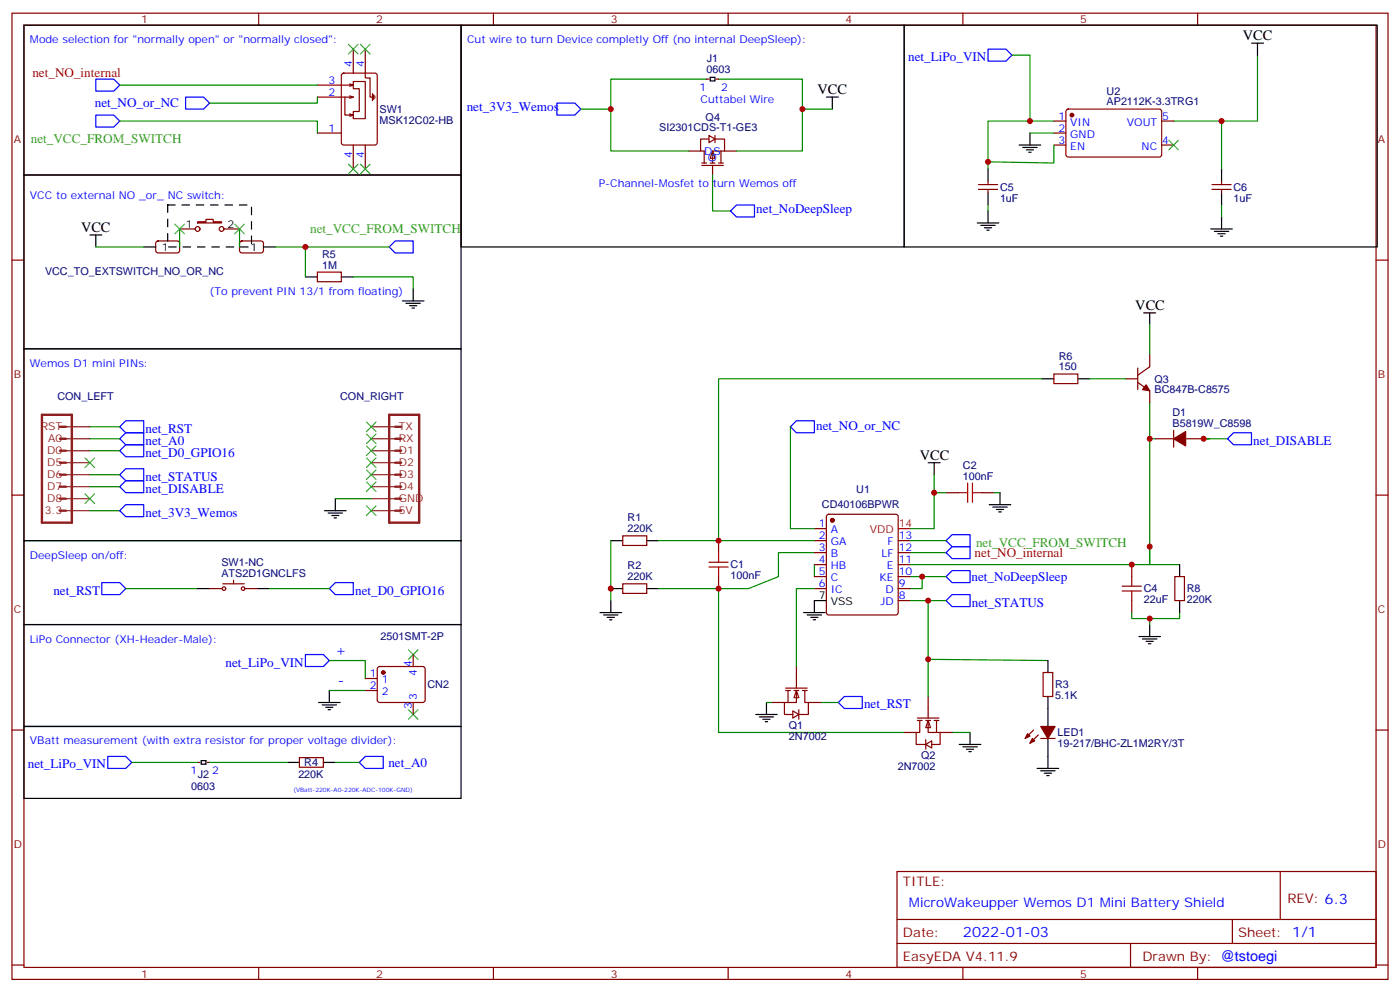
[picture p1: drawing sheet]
<svg xmlns="http://www.w3.org/2000/svg" width="412mm" height="292mm" viewBox="0 0 412 292" stroke-linecap="round" stroke-linejoin="round" font-family="sans-serif">
<g fill="none" stroke="#870000" stroke-width=".35">
<path d="M3.5 3.9h405.4v284.3h-405.4zM7.1 7.4h398.2v277.3h-398.2zM76.2 3.9v3.5M145.3 3.9v3.5M214.5 3.9v3.5M283.6 3.9v3.5M352.8 3.9v3.5M3.5 76.6h3.6M46.1 71.1l.5-.2 5.9 .1 .4 .6v2.4l-.7 .4h-5.9l-.4-.7v-2.1zM70.8 71.1l.5-.2 5.9 .1 .4 .6-.1 2.4-.6 .4h-5.9l-.4-.7v-2.1zM405.3 76.6h3.6M340.4 129.1h5.3"/>
<path d="M345.7 126.6v5M349.2 129.1h5.3M3.5 145.7h3.6M183.4 157.7h7.1v2.8h-7.1zM239.9 155.6h3.5M239.9 159.1h3.5M243.7 151.5l.4-.2h19.8l.5 .2 .2 .5v28.3l-.3 .5-.4 .2h-19.8l-.5-.3-.2-.4v-28.3zM264.6 159.1h3.5M278.7 145h3.5M289.3 145h3.5M405.3 145.7h3.6M61.7 173.2h3.6"/>
<path d="M65.6 171.8h6.4M68.8 170.7v1.1M72.3 173.2h3.5M183.4 171.8h7.1v2.8h-7.1zM239.9 162.6h3.5M239.9 166.2h3.5M239.9 169.7h3.5M239.9 173.2h3.5M264.6 162.6h3.5M264.6 166.2h3.5M264.6 169.7h3.5M264.6 173.2h3.5"/>
<path d="M264.6 176.7h3.5M333.4 166.2v3.5M333.4 176.7v3.6M346.1 169.7h2.8v7h-2.8zM3.5 214.8h3.6M405.3 214.8h3.6M264.2 256.5h141.1v28.2h-141.1zM377.1 256.5v14.1M264.2 270.6h141.1M264.2 277.6h141.1M333 277.6v7.1M363 270.6v7"/>
<path d="M3.5 284h3.6M76.2 284.7v3.5M145.3 284.7v3.5M214.5 284.7v3.5M283.6 284.7v3.5M352.8 284.7v3.5M405.3 284h3.6"/>
<circle cx="66" cy="173.2" r=".53"/>
<circle cx="71.6" cy="173.2" r=".53"/>
</g>
<g fill="none" stroke="#008700" stroke-width=".35">
<path d="M28.2 72.7h14.1M81.1 72.7h33.6M338.7 95.6v8.8M338.7 118.5v47.7h8.8M26.5 125.6h8.8M26.5 132.6h8.8M26.5 139.7h8.8M232.8 125.6v30h7.1M338.7 129.1h1.7M356.3 129.1h-1.8h7.1M26.5 150.3h8.8M26.5 143.2h8.8"/>
<path d="M98.8 146.8h10.6M179.9 159.1v17.6M268.1 159.1h10.6M37 173.2h21.2M79.4 173.2h17.6M194 173.2h17.7M211.7 173.2v42.3h54.6M239.9 162.6h-10.6v7.1l-8.8 3.5h-8.8M239.9 166.2v3.5M268.1 169.7h3.5v3.5h-3.5M268.1 162.6h10.6M268.1 176.7h10.6"/>
<path d="M338.7 160.9v5.3h-70.6M273.4 194l35.3 .4M333.4 180.3v1.7h14.1v-1.7M225.8 206.7h1.7M241.7 206.7h5.2M280.5 215.5h5.3"/>
</g>
<g fill="none" stroke="#000" stroke-width=".35">
<path d="M7.1 7.4h128.7v44.1h-128.7zM26.5 69.1h3.5M28.2 69.1v3.6M42.3 72.7h3.6M77.6 72.7h3.5M336.9 92.1h3.5M338.7 92.1v3.5M7.1 102.7h128.7v56.4h-128.7zM273.4 136.2h3.5M275.2 136.2v3.5M7.1 159.1h128.7v24.7h-128.7zM95.6 150.3h6.4"/>
<path d="M96.7 151h4.2M97.7 151.7h2.1M98.4 152.4h.7M98.8 146.8v3.5M179.9 159.1h3.5M190.5 159.1h3.5M291.4 148.5h6.3M292.5 149.2h4.2M293.5 149.9h2.1M294.2 150.6h.7M294.6 145v3.5M58.2 173.2h3.5"/>
<path d="M75.8 173.2h3.6M179.9 176.7v3.6M179.9 173.2h3.5M190.5 173.2h3.5M243.4 176.7h-3.5v3.6M347.5 166.2v3.5M347.5 176.7v3.6M7.1 183.8h128.7v30h-128.7zM176.7 180.3h6.4M177.8 181h4.2M178.9 181.7h2.1M179.6 182.4h.7"/>
<path d="M236.7 180.3h6.4M237.8 181h4.2M238.8 181.7h2.1M239.5 182.4h.7M335.5 187.3h6.3M336.5 188h4.3M337.6 188.7h2.1M338.3 189.4h.7M338.7 183.8v3.5M93.8 206.7h6.4M94.9 207.4h4.2M96 208.1h2.1"/>
<path d="M96.7 208.8h.7M97 203.2v3.5M222.6 210.3h6.4M223.7 211h4.2M224.7 211.7h2.1M225.4 212.4h.7M225.8 206.7v3.6M282.6 219.1h6.3M283.6 219.8h4.3M285.8 215.5v3.6M284.7 220.5h2.1M285.4 221.2h.7"/>
<path d="M305.5 226.1h6.4M306.6 226.8h4.2M307.6 227.5h2.1M308.3 228.2h.7M308.7 222.6v3.5"/>
</g>
<g fill="#870000" stroke="#870000" stroke-width=".35">
<path d="M345.7 129.1l3.5-2.1v4.2z"/>
<circle cx="245.2" cy="153.1" r=".53"/>
</g>
<path d="M264.6 155.6h3.5" fill="none" stroke="#f00" stroke-width=".35"/>
<g fill="none" stroke="#00f" stroke-width=".35">
<path d="M28.2 23.3h5.3l1.8 1.7-1.8 1.8h-5.3zM28.2 33.9h5.3l1.8 1.7-1.8 1.8h-5.3zM54.7 28.6h5.3l1.7 1.7-1.7 1.8h-5.3zM116.4 70.9h5.3v3.5h-5.3l-1.7-1.7zM37 123.8h5.3v3.6h-5.3l-1.7-1.8zM37 130.9h5.3v3.5h-5.3l-1.7-1.8zM37 137.9h5.3v3.6h-5.3l-1.7-1.8zM232.8 125.6l1.8-1.8h5.3v3.6h-5.3zM363.4 127.4h5.3v3.5h-5.3l-1.8-1.8zM37 141.5h5.3v3.5h-5.3l-1.7-1.8zM278.7 159.1l1.8-1.8h5.3v3.6h-5.3zM30 171.4h5.3l1.7 1.8-1.7 1.8h-5.3z"/>
<path d="M98.8 171.4h5.3v3.6h-5.3l-1.8-1.8zM278.7 162.6l1.8-1.7h5.3v3.5h-5.3zM278.7 176.7l1.8-1.7h5.3v3.5h-5.3zM248.7 205h5.3v3.5h-5.3l-1.8-1.8z"/>
</g>
<path d="M282.2 145h2.8M285 142.2v5.6M286.5 142.2v5.6M286.5 145h2.8M330.6 173.9h5.6M330.6 172.5h5.6M333.4 169.7v2.8M333.4 173.9v2.8" fill="none" stroke="#a10000" stroke-width=".35"/>
<g fill="none" stroke="#8c2424" stroke-width=".71">
<path d="M12.3 122.1h8.9v31.7h-8.9zM17.6 136.2h1.8M17.6 139.7h1.8M17.6 132.6h1.8M17.6 129.1h1.8M17.6 125.6h1.8M114.7 122.1h8.8v31.7h-8.8zM116.4 136.2h1.8M116.4 139.7h1.8M116.4 132.6h1.8M116.4 129.1h1.8M116.4 125.6h1.8"/>
<path d="M17.6 143.2h1.8M17.6 146.8h1.8M17.6 150.3h1.8M116.4 143.2h1.8M116.4 146.8h1.8M116.4 150.3h1.8"/>
</g>
<g fill="none" stroke="#8c2424" stroke-width=".35">
<path d="M19.4 139.7h7.1M19.4 136.2h7.1M19.4 132.6h7.1M19.4 129.1h7.1M19.4 125.6h7.1M109.4 139.7h7M109.4 136.2h7M109.4 132.6h7M109.4 129.1h7M109.4 125.6h7M19.4 150.3h7.1M19.4 146.8h7.1"/>
<path d="M19.4 143.2h7.1M109.4 150.3h7M109.4 146.8h7M109.4 143.2h7"/>
</g>
<g fill="none" stroke="#3c3" stroke-width=".35">
<path d="M25 134.8l2.9 2.8M27.9 134.8l-2.9 2.8M107.9 124.2l2.9 2.8M107.9 127.7l2.9 2.8M107.9 131.2l2.9 2.9M107.9 134.8l2.9 2.8M107.9 138.3l2.9 2.8M110.8 124.2l-2.9 2.8M110.8 127.7l-2.9 2.8M110.8 131.2l-2.9 2.9M110.8 134.8l-2.9 2.8M110.8 138.3l-2.9 2.8"/>
<path d="M25 145.3l2.9 2.9M27.9 145.3l-2.9 2.9M107.9 148.9l2.9 2.8M107.9 141.8l2.9 2.8M110.8 148.9l-2.9 2.8M110.8 141.8l-2.9 2.8"/>
</g>
<g fill="#fff" stroke="#870000" stroke-width=".35">
<path d="M234.6 203.2l.7 2.1h-1.4z"/>
<path d="M233.5 209.2l1.8 1.1-1.8 1z"/>
</g>
<path d="M234.6 196.1v6.4M227.5 206.7h3.6M231.4 202.5h6.4M231.4 203.2h1.4M232.1 203.2v3.5M233.9 203.2h1.4M234.6 203.2v3.5h-3.5v3.6h2.4M235.3 208.8v2.9M236.4 203.2h1.4M237.1 203.2v3.5h1v3.6h-2.8M238.1 206.7h3.6" fill="none" stroke="#870000" stroke-width=".35"/>
<g fill="#fff" stroke="#870000" stroke-width=".35">
<path d="M273.4 212l.7 2.1h-1.4z"/>
<path d="M272.7 219.1l1.8-1.1v2.1z"/>
</g>
<path d="M307.3 197.9h2.8v7.1h-2.8zM266.3 215.5h3.6M270.2 211.3h6.4M270.2 212h1.4M270.9 212v3.5h-1v3.6h2.8M272.7 217.7v2.8M272.7 212h1.4M273.4 212v3.5h3.5v3.6h-2.4M273.4 205v6.3M275.2 212h1.4M275.9 212v3.5M276.9 215.5h3.6" fill="none" stroke="#870000" stroke-width=".35"/>
<path d="M239.9 173.2h-5.3v22.9M271.6 169.7h7.1M273.4 176.7v28.3" fill="none" stroke="#008700" stroke-width=".35"/>
<path d="M243.4 28.6h3.5M245.2 28.6v3.5M308.7 194.4v3.5M308.7 205v3.5" fill="none" stroke="#000" stroke-width=".35"/>
<path d="M164 30.3h5.3l1.8 1.8-1.8 1.8h-5.3zM37 148.5h5.3v3.5h-5.3l-1.7-1.7zM278.7 169.7l1.8-1.8h5.3v3.5h-5.3z" fill="none" stroke="#00f" stroke-width=".35"/>
<path d="M209.9 44.4l.7 2.2h-1.4z" fill="#fff" stroke="#870000" stroke-width=".35"/>
<g fill="none" stroke="#870000" stroke-width=".35">
<path d="M104.1 14.5v7M107.6 14.5v8.4h1.4v5.7h.7M93.5 39.2h7M93.5 28.6h10.6M100.8 21.7l.4-.2h9.2l.7 .5v20l-.4 .6-9.5 .1-.6-.5-.1-20zM101.6 28.6v5.3h2.5l-1.1-.4M103 24.7l1.1 .3h-10.6M103 28.2l1.1 .4M104.1 24h3.5v10.9h-3.5v-2.1h1.7v-6.7h-1.7zM104.1 33.9l-1.1 .3M104.1 25l-1.1 .4M104.1 28.6l-1.1 .3"/>
<path d="M109.7 27.5v2.1M110.1 27.9v1.4M110.4 28.2v.7M208.1 23.3h.7M208.8 39.9l1.8 1-1.8 1.1zM210.6 39.9v2.1M211 23.3h.7M310.4 35.6h3.6M310.4 39.2h3.6M314.2 32.3l.5-.2 27.1 .1 .4 .6-.1 13-.6 .4-27.1-.1-.4-.6v-12.7zM342.2 35.6h3.5M104.1 42.7v7"/>
<path d="M107.6 42.7v7M202.8 44.4h3.6M206.7 48.7h6.4M206.7 48h1.4M208.8 40.9h-2.4v3.5h1v3.6M209.2 48h1.4M209.9 48.7v2.8M210.6 40.9h2.8v3.5M211.7 48h1.4M212.4 44.4v3.6M213.4 44.4h-3.5v3.6M213.4 44.4h3.6"/>
<path d="M288.2 55.7h5.7M288.2 54.3h5.7M291 53.3v1M291 55.7v1.1M310.4 42.7h3.6M342.2 42.7h3.5M357 55.7h5.7M357 54.3h5.7M359.8 53.3v1M359.8 55.7v1.1M52.9 67.4h4.6M58.2 65.3h2.5v-.7h2.1v.7h2.5v.3h-7.1z"/>
<path d="M66 67.4h4.6M93.5 80.1h7v2.8h-7zM310.4 110.1h7.1v2.8h-7.1zM331.6 111.5h3.5M335.1 112.5l3.6 2.5v3.5M335.1 108.3v6.4M338.7 104.4v3.5l-3.6 2.5M211.7 159.1v3.5M211.7 169.7v3.5M107.6 199.7h3.5M111.4 196.4l.4-.3h12.7l.5 .3 .2 .4v9.5l-.7 .4h-12.9l-.5-.7v-9.2zM121.7 192.6v3.5"/>
<path d="M107.6 203.2h3.5M121.7 206.7v3.6M304.4 214.8l-2.4 2.5M305.9 216.3l-2.5 2.4M306.6 217.3h4.2M58.2 224.4h.7M61 224.4h.7M88.2 223h7v2.8h-7z"/>
<circle cx="58.2" cy="67.4" r=".71"/>
<circle cx="65.3" cy="67.4" r=".71"/>
</g>
<g fill="none" stroke="#008700" stroke-width=".35">
<path d="M298.1 16.2h5.3v19.4M370.4 16.2v19.4h-24.7M35.3 35.6h58.2v3.6M35.3 25h58.2M93.5 28.6v1.7h-31.8M179.9 32.1v12.3h22.9M208.1 23.3h-28.2v8.8h-8.8M211.7 23.3h24.7v8.8h8.8M236.4 32.1v12.3h-19.4M303.4 39.2h7M310.4 35.6h-19.4v14.1M359.8 35.6v14.1"/>
<path d="M209.9 51.5v10.6h5.3M310.4 42.7v5.3l-19.4-.4M52.9 67.4v5.3M70.6 67.4v5.3M90 72.7v8.8M291 60.3v1.8M359.8 60.3v3.6M104.1 81.5h17.6v3.5M306.9 111.5h-95.2v47.6h-17.7M321 111.5h10.6M26.5 129.1h8.8M275.2 139.7v15.9h-7.1"/>
<path d="M211.7 159.1h28.2M275.2 145h3.5M292.8 145h1.8M97 194.4h10.6v5.3M338.7 182v1.8M97 203.2h10.6M38.8 224.4h19.4M61.7 224.4h23M98.8 224.4h7"/>
</g>
<path d="M291 14.5h5.3l1.8 1.7-1.8 1.8h-5.3zM215.2 62.1l1.8-1.8h5.2v3.6h-5.2zM37 127.4h5.3v3.5h-5.3l-1.7-1.8zM90 192.6h5.2l1.8 1.8-1.8 1.7h-5.2zM31.7 222.6h5.3l1.8 1.8-1.8 1.7h-5.3zM107.6 222.6h5.3v3.5h-5.3l-1.8-1.7z" fill="none" stroke="#00f" stroke-width=".35"/>
<g fill="none" stroke="#000" stroke-width=".35">
<path d="M135.8 7.4h130.5v65.3h-130.5zM266.3 7.4h139.4v65.3h-139.4zM368.7 12.7h3.5M370.4 12.7v3.5M209.2 22.8h1.4v1h-1.4zM303.4 39.2v3.5M7.1 51.5h128.7v51.2h-128.7zM291 49.7v3.6M291 56.8v3.5M300.2 42.7h6.4M301.3 43.4h4.2M302.3 44.1h2.1"/>
<path d="M303 44.8h.7M359.8 49.7v3.6M359.8 56.8v3.5M287.9 65.6h6.3M288.9 66.3h4.3M290 67h2.1M290.7 67.7h.7M291 62.1v3.5M356.7 67.4h6.3M357.7 68.1h4.2M358.8 68.8h2.1M359.5 69.5h.7"/>
<path d="M359.8 63.9v3.5M90 81.5h3.5M100.5 81.5h3.6M118.5 88.5h6.4M119.6 89.3h4.2M120.6 90h2.2M121.4 90.7h.7M121.7 85v3.5M306.9 111.5h3.5M317.5 111.5h3.5M7.1 213.8h128.7v21.1h-128.7zM308.7 208.5v5.3"/>
<path d="M308.7 217.3v5.3M59.3 223.8h1.4v1.1h-1.4zM84.7 224.4h3.5M95.2 224.4h3.6"/>
</g>
<g fill="none" stroke="#3c3" stroke-width=".35">
<path d="M102.7 13.1l2.8 2.8M105.5 13.1l-2.8 2.8M106.2 13.1l2.8 2.8M109 13.1l-2.8 2.8M102.7 48.3l2.8 2.9M105.5 48.3l-2.8 2.9M106.2 48.3l2.8 2.9M109 48.3l-2.8 2.9M344.3 41.3l2.8 2.8M347.1 41.3l-2.8 2.8M51.5 66l2.8 2.8M54.3 66l-2.8 2.8"/>
<path d="M69.1 66l2.9 2.8M72 66l-2.9 2.8M120.3 191.2l2.8 2.8M123.1 191.2l-2.8 2.8M120.3 208.8l2.8 2.9M123.1 208.8l-2.8 2.9"/>
</g>
<g fill="#870000" stroke="#870000" stroke-width=".35">
<path d="M337.6 113.2l1.1 1.8-2.2-.3z"/>
<path d="M306.6 213.8h4.2l-2.1 3.5z"/>
<path d="M304.1 217.3l.7 .7-1.4 .7z"/>
<path d="M302.7 215.9l.7 .7-1.4 .7z"/>
<circle cx="315.7" cy="33.9" r=".53"/>
<circle cx="112.9" cy="197.9" r=".53"/>
</g>
<path d="M49.4 60.3h24.7v12.4h-24.7z" fill="none" stroke="#000" stroke-width=".35" stroke-dasharray="2.1 2.1"/>
<path d="M208.8 165.5h5.7M208.8 166.9h5.7M211.7 162.6v2.9M211.7 166.9v2.8" fill="none" stroke="#a10000" stroke-width=".35"/>
<g fill="#c00">
<circle cx="338.7" cy="129.1" r=".88"/>
<circle cx="338.7" cy="160.9" r=".88"/>
<circle cx="354.5" cy="129.1" r=".88"/>
<circle cx="273.4" cy="176.7" r=".88"/>
<circle cx="273.4" cy="194" r=".88"/>
<circle cx="271.6" cy="169.7" r=".88"/>
<circle cx="359.8" cy="35.6" r=".88"/>
<circle cx="90" cy="72.7" r=".88"/>
<circle cx="291" cy="47.6" r=".88"/>
<circle cx="303.4" cy="35.6" r=".88"/>
<circle cx="338.7" cy="182" r=".88"/>
<circle cx="236.4" cy="32.1" r=".88"/>
<circle cx="179.9" cy="32.1" r=".88"/>
<circle cx="275.2" cy="145" r=".88"/>
<circle cx="333.4" cy="166.2" r=".88"/>
<circle cx="211.7" cy="173.2" r=".88"/>
<circle cx="179.9" cy="173.2" r=".88"/>
<circle cx="211.7" cy="159.1" r=".88"/>
</g>
<g font-size="4.2">
<text x="366.1" y="11.6">VCC</text>
<text x="240.8" y="27.5">VCC</text>
<text x="23.9" y="68.1">VCC</text>
<text x="334.4" y="91.4">VCC</text>
<text x="270.9" y="135.5">VCC</text>
</g>
<g font-size="4.2" fill="#00f">
<text x="98.8" y="192.6">+</text>
<text x="99.6" y="201.4">-</text>
<text x="283.6" y="275.9">2022-01-03</text>
</g>
<g font-size="3.9" fill="#00f">
<text x="267.5" y="18">net_LiPo_VIN</text>
<text x="27.9" y="31.5">net_NO_or_NC</text>
<text x="137.5" y="32.7">net_3V3_Wemos</text>
<text x="222.8" y="62.8">net_NoDeepSleep</text>
<text x="42.9" y="127.4">net_RST</text>
<text x="42.9" y="130.9">net_A0</text>
<text x="240.4" y="126.4">net_NO_or_NC</text>
<text x="369.2" y="130.9">net_DISABLE</text>
<text x="42.9" y="134.4">net_D0_GPIO16</text>
<text x="42.9" y="141.5">net_STATUS</text>
<text x="42.9" y="145">net_DISABLE</text>
<text x="42.9" y="152">net_3V3_Wemos</text>
<text x="286.2" y="170.9">net_NoDeepSleep</text>
<text x="15.7" y="175">net_RST</text>
<text x="104.6" y="175">net_D0_GPIO16</text>
<text x="286.3" y="178.5">net_STATUS</text>
<text x="66.4" y="196.1">net_LiPo_VIN</text>
<text x="254.5" y="208.5">net_RST</text>
<text x="8.2" y="226.1">net_LiPo_VIN</text>
<text x="114.4" y="225.6">net_A0</text>
<text x="267.8" y="267.1">MicroWakeupper Wemos D1 Mini Battery Shield</text>
</g>
<g font-size="3.9" fill="#f00">
<text x="9.5" y="22.8">net_NO_internal</text>
<text x="287.1" y="163.9">net_NO_internal</text>
</g>
<g font-size="3.9" fill="#690">
<text x="9.1" y="42.1">net_VCC_FROM_SWITCH</text>
<text x="91.4" y="68.6">net_VCC_FROM_SWITCH</text>
<text x="287.5" y="160.9">net_VCC_FROM_SWITCH</text>
</g>
<g font-size="3.9" fill="#800">
<text x="266" y="260.7">TITLE:</text>
<text x="379.2" y="265.6">REV: 6.3</text>
<text x="266" y="275.9">Date:</text>
<text x="364.8" y="275.9">Sheet: 1/1</text>
<text x="266" y="282.9">EasyEDA V4.11.9</text>
<text x="336.5" y="282.9">Drawn By: @tstoegi</text>
</g>
<g font-size="3.2" fill="#800">
<text x="41.6" y="6.9">1</text>
<text x="110.8" y="6.9">2</text>
<text x="179.9" y="6.9">3</text>
<text x="249.1" y="6.9">4</text>
<text x="318.2" y="6.9">5</text>
<text x="4.1" y="42">A</text>
<text x="405.9" y="42">A</text>
<text x="4.1" y="111.1">B</text>
<text x="405.9" y="111.1">B</text>
<text x="4.1" y="180.3">C</text>
<text x="405.9" y="180.3">C</text>
<text x="4.1" y="249.4">D</text>
<text x="405.9" y="249.4">D</text>
<text x="41.6" y="287.7">1</text>
<text x="110.8" y="287.7">2</text>
<text x="179.9" y="287.7">3</text>
<text x="249.1" y="287.7">4</text>
<text x="318.2" y="287.7">5</text>
</g>
<g font-size="3.2" fill="#00f">
<text x="8.8" y="12.7">Mode selection for &quot;normally open&quot; or &quot;normally closed&quot;:</text>
<text x="137.6" y="12.7">Cut wire to turn Device completly Off (no internal DeepSleep):</text>
<text x="103.7" y="19.8" transform="rotate(-90 103.7 19.8)">4</text>
<text x="107.2" y="19.8" transform="rotate(-90 107.2 19.8)">4</text>
<text x="96.8" y="28.2">2</text>
<text x="96.8" y="24.7">3</text>
<text x="206" y="26.8">1</text>
<text x="212.5" y="26.8">2</text>
<text x="206.4" y="30.3">Cuttabel Wire</text>
<text x="311.8" y="35.3">1</text>
<text x="342.4" y="35.3">5</text>
<text x="96.8" y="38.8">1</text>
<text x="311.8" y="38.8">2</text>
<text x="315.3" y="37">VIN</text>
<text x="315.3" y="40.6">GND</text>
<text x="331.9" y="37">VOUT</text>
<text x="103.7" y="46.5" transform="rotate(-90 103.7 46.5)">4</text>
<text x="107.2" y="46.5" transform="rotate(-90 107.2 46.5)">4</text>
<text x="207.4" y="45.5">D</text>
<text x="210.2" y="45.5">S</text>
<text x="211" y="47.6" transform="rotate(-90 211 47.6)">G</text>
<text x="311.8" y="42.3">3</text>
<text x="315.3" y="44.1">EN</text>
<text x="336.3" y="44.1">NC</text>
<text x="342.4" y="42.3">4</text>
<text x="8.8" y="58.6">VCC to external NO _or_ NC switch:</text>
<text x="176.4" y="55">P-Channel-Mosfet to turn Wemos off</text>
<text x="61.7" y="86.8">(To prevent PIN 13/1 from floating)</text>
<text x="8.8" y="107.9">Wemos D1 mini PINs:</text>
<text x="241.2" y="155.2">1</text>
<text x="241.2" y="158.8">2</text>
<text x="244.7" y="157">A</text>
<text x="244.7" y="160.5">GA</text>
<text x="261.5" y="160.5">F</text>
<text x="264.8" y="158.8">13</text>
<text x="8.8" y="164.4">DeepSleep on/off:</text>
<text x="241.2" y="162.3">3</text>
<text x="241.2" y="165.8">4</text>
<text x="244.7" y="164">B</text>
<text x="244.7" y="167.6">HB</text>
<text x="259.7" y="164">LF</text>
<text x="261.3" y="167.6">E</text>
<text x="264.8" y="165.8">11</text>
<text x="264.8" y="162.3">12</text>
<text x="241.2" y="169.3">5</text>
<text x="241.2" y="172.9">6</text>
<text x="244.7" y="171.1">C</text>
<text x="259.1" y="171.1">KE</text>
<text x="264.8" y="172.9">9</text>
<text x="264.8" y="169.3">10</text>
<text x="244.7" y="174.6">IC</text>
<text x="259.4" y="178.2">JD</text>
<text x="260.8" y="174.6">D</text>
<text x="264.8" y="176.4">8</text>
<text x="8.8" y="189.1">LiPo Connector (XH-Header-Male):</text>
<text x="121.4" y="196.1" transform="rotate(-90 121.4 196.1)">4</text>
<text x="108.9" y="199.3">1</text>
<text x="108.9" y="202.8">2</text>
<text x="112.4" y="201.1">1</text>
<text x="122.8" y="198.9" transform="rotate(-90 122.8 198.9)">4</text>
<text x="112.4" y="204.6">2</text>
<text x="121.4" y="208.7" transform="rotate(-90 121.4 208.7)">3</text>
<text x="122.8" y="206" transform="rotate(-90 122.8 206)">3</text>
<text x="8.8" y="219.1">VBatt measurement (with extra resistor for proper voltage divider):</text>
<text x="56.1" y="227.9">1</text>
<text x="62.5" y="227.9">2</text>
</g>
<g font-size="3.2" fill="#000080">
<text x="208.2" y="21.5">0603</text>
<text x="208.2" y="18.3">J1</text>
<text x="326" y="27.9">U2</text>
<text x="111.8" y="33.2">SW1</text>
<text x="207.9" y="35.6">Q4</text>
<text x="326" y="31">AP2112K-3.3TRG1</text>
<text x="111.8" y="36.4">MSK12C02-HB</text>
<text x="194.2" y="38.5">SI2301CDS-T1-GE3</text>
<text x="294.6" y="59.5">1uF</text>
<text x="294.6" y="56.2">C5</text>
<text x="363.4" y="59.5">1uF</text>
<text x="363.4" y="56.2">C6</text>
<text x="94.9" y="75.8">R5</text>
<text x="13.3" y="80.8">VCC_TO_EXTSWITCH_NO_OR_NC</text>
<text x="94.9" y="79">1M</text>
<text x="311.9" y="105.8">R6</text>
<text x="311.9" y="109">150</text>
<text x="340.1" y="112.6">Q3</text>
<text x="16.9" y="117.6">CON_LEFT</text>
<text x="100.2" y="117.6">CON_RIGHT</text>
<text x="340.1" y="115.8">BC847B-C8575</text>
<text x="345.4" y="125.6">B5819W_C8598</text>
<text x="345.4" y="122.4">D1</text>
<text x="283.7" y="137.9">C2</text>
<text x="283.7" y="141.1">100nF</text>
<text x="242.1" y="149.6">CD40106BPWR</text>
<text x="252.2" y="145">U1</text>
<text x="184.9" y="153.5">R1</text>
<text x="184.9" y="156.6">220K</text>
<text x="65.2" y="166.5">SW1-NC</text>
<text x="184.9" y="167.6">R2</text>
<text x="215.2" y="167.3">C1</text>
<text x="65.2" y="169.7">ATS2D1GNCLFS</text>
<text x="184.9" y="170.7">220K</text>
<text x="215.2" y="170.5">100nF</text>
<text x="336.9" y="177.5">22uF</text>
<text x="336.9" y="174.3">C4</text>
<text x="349.6" y="177.5">220K</text>
<text x="349.6" y="174.3">R8</text>
<text x="112.1" y="188.5">2501SMT-2P</text>
<text x="125.9" y="202.5">CN2</text>
<text x="310.8" y="202.6">R3</text>
<text x="310.8" y="205.8">5.1K</text>
<text x="232.4" y="214.7">Q1</text>
<text x="232.4" y="217.8">2N7002</text>
<text x="311.5" y="219.9">19-217/BHC-ZL1M2RY/3T</text>
<text x="311.5" y="216.7">LED1</text>
<text x="89.6" y="225.5">R4</text>
<text x="264.5" y="226.7">2N7002</text>
<text x="271.4" y="223.5">Q2</text>
<text x="56.3" y="232.6">0603</text>
<text x="58.2" y="229">J2</text>
<text x="87.9" y="229">220K</text>
</g>
<g font-size="3.2">
<text x="54.8" y="67">1</text>
<text x="67" y="67">2</text>
<text x="47.6" y="73.7">1</text>
<text x="73.8" y="73.7">1</text>
<text x="241.2" y="176.4">7</text>
<text x="244.7" y="178.2">VSS</text>
</g>
<g font-size="3.2" fill="#8d2323">
<text x="12" y="126.6">RST</text>
<text x="14.2" y="130.2">A0</text>
<text x="117.5" y="130.2">RX</text>
<text x="117.5" y="126.6">TX</text>
<text x="13.9" y="137.2">D5</text>
<text x="13.9" y="133.7">D0</text>
<text x="117.5" y="137.2">D2</text>
<text x="117.5" y="133.7">D1</text>
<text x="13.9" y="140.8">D6</text>
<text x="117.5" y="140.8">D3</text>
<text x="13.9" y="147.8">D8</text>
<text x="13.9" y="144.3">D7</text>
<text x="117.5" y="147.8">GND</text>
<text x="117.5" y="144.3">D4</text>
<text x="13.2" y="151.3">3.3</text>
<text x="117.5" y="151.3">5V</text>
</g>
<g font-size="3.2" fill="#f00">
<text x="264.8" y="155.2">14</text>
<text x="256.2" y="157">VDD</text>
</g>
<text font-size="1.8" fill="#00f" x="86.4" y="233.2">(VBatt-220K-A0-220K-ADC-100K-GND)</text>
</svg>
